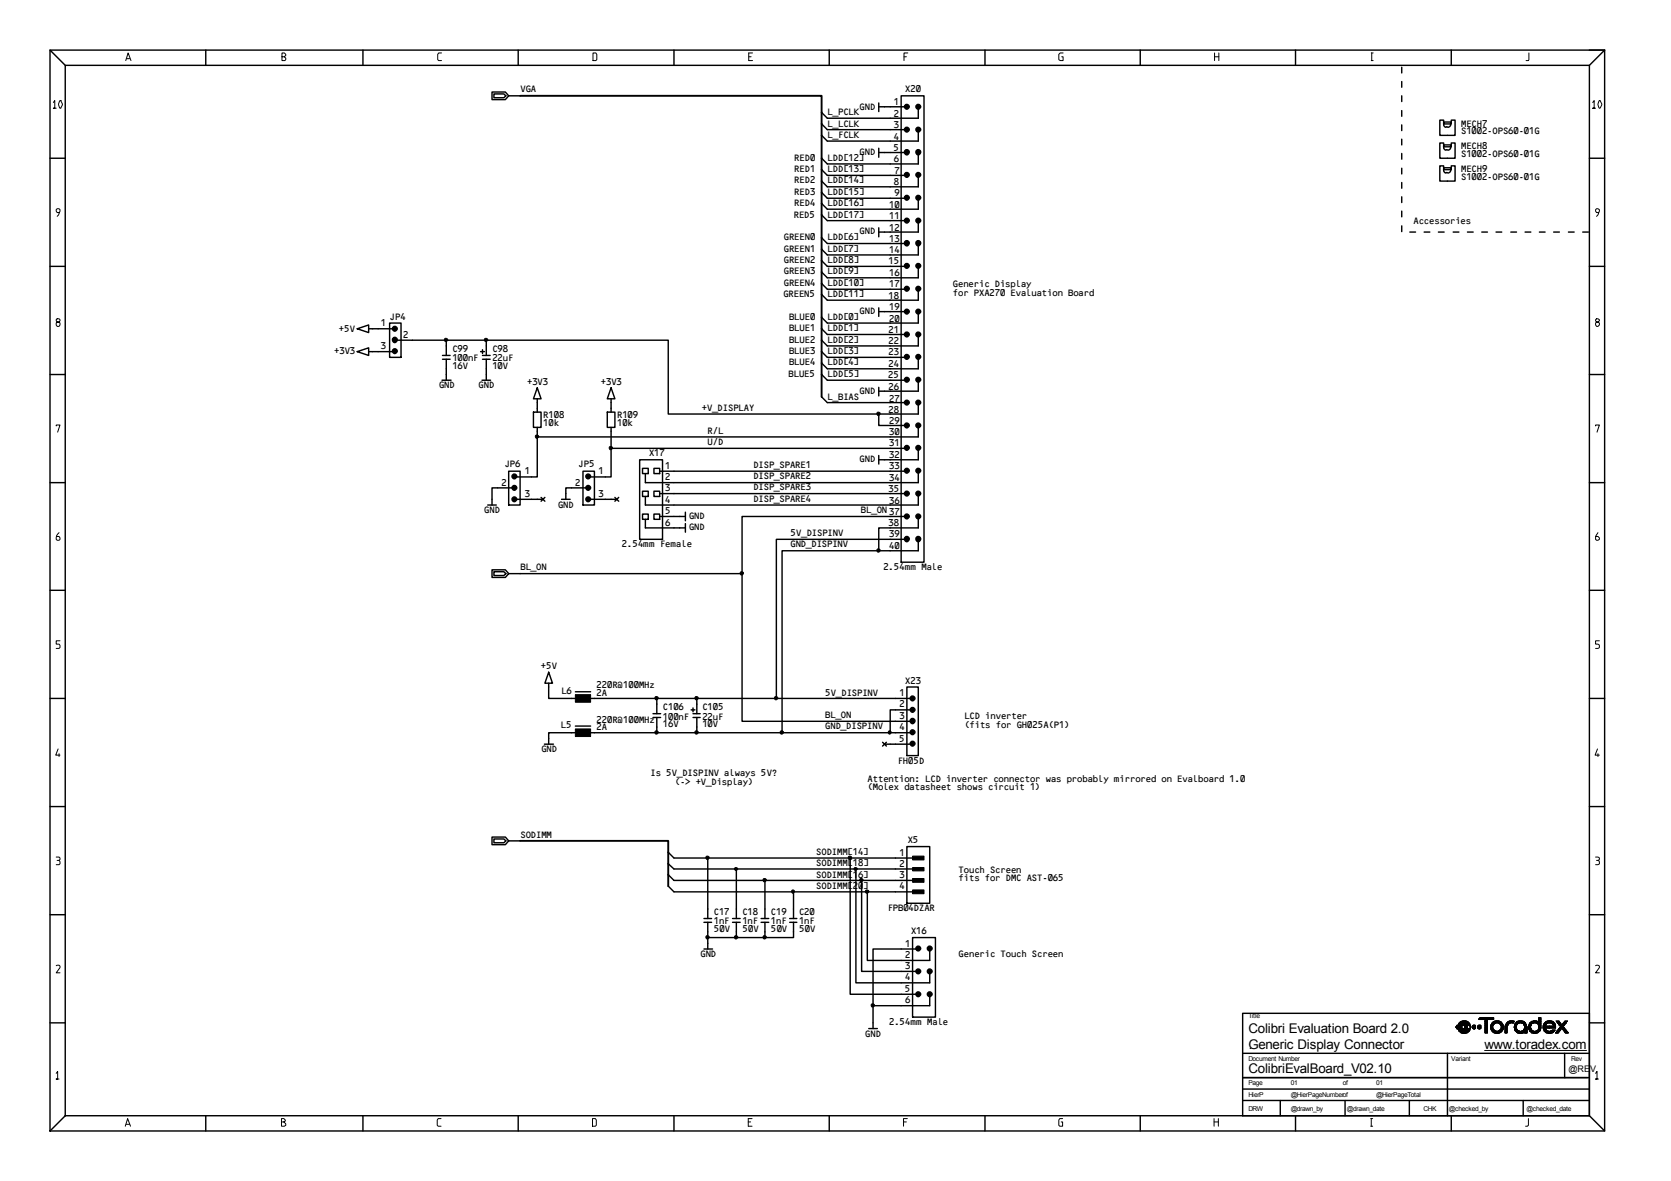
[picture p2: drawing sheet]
<svg xmlns="http://www.w3.org/2000/svg" width="297mm" height="210mm" viewBox="0 0 297 210" stroke-linecap="round" stroke-linejoin="round" font-family="sans-serif">
<g fill="none" stroke="#000" stroke-width=".25">
<path d="M8.9 8.9h276.3v192.1h-276.3zM8.9 8.9l2.7 2.7M11.6 11.6h270.9v186.7h-270.9zM36.6 8.9v2.7M64.5 8.9v2.7M87.5 16.4h2.3l.6 .6-.6 .7h-2.3zM87.8 16.7h1.8l.3 .3-.3 .4h-1.8zM90.4 17h2.1M92.1 8.9v2.7M119.8 8.9v2.7M147.4 8.9v2.7M156.2 18.3v1.5"/>
<path d="M156.2 19h5M160.2 17h4.1v82.9h-4.1zM163.2 19v2h-16.1l-1.1-1M175.1 8.9v2.7M202.7 8.9v2.7M230.3 8.9v2.7M249.2 12v1M249.2 14.5v1M249.2 17v1M249.2 19.7v1M258 8.9v2.7M282.5 8.9h2.7l-2.7 2.7"/>
<path d="M8.9 28.1h2.7M146 22l1.1 1h14.1M146 30.2l1.1 1h14.1M146 34.2l1.1 1h14.1M146 38.2l1.1 1h14.1M156.2 26.3v1.7M156.2 27.1h5M163.2 39.2v2h-7M163.2 23v2.1h-16.1l-1.1-1M163.2 27.1v2h-16.1l-1.1-1M163.2 31.2v2h-16.1l-1.1-1M163.2 35.2v2h-16.1l-1.1-1"/>
<path d="M249.2 22.2v1M249.2 24.7v1.1M249.2 27.3v1M249.2 29.9v1M249.2 32.4v1.1M249.2 35v1M249.2 37.5v1M256.6 21.7v-.3h-.7v2.7h2.8v-2.7h-.7v.3M256.6 22v.1a.44 .44 0 0 0 .5 .5v-.1M256.6 21.7h1.4v.3h-1.4zM256.6 25.8v-.4h-.7v2.7h2.8v-2.7h-.7v.4M256.6 26v.1a.45 .45 0 0 0 .5 .5"/>
<path d="M256.6 25.8h1.4v.3h-1.4zM256.6 29.8v-.3h-.7v2.7h2.8v-2.7h-.7v.3M256.6 30.1v.1a.45 .45 0 0 0 .5 .5M256.6 29.8h1.4v.4h-1.4zM257.8 22l.1 .1a.46 .46 0 0 1-.5 .5l-.2-.1M257.8 26l.1 .1a.47 .47 0 0 1-.5 .6l-.2-.1M257.8 30.1l.1 .1a.47 .47 0 0 1-.5 .5h-.2M282.5 28.1h2.7M8.9 47.3h2.7M63.5 58.4l2-.6v1.3zM65.5 58.4h4.8M69.3 57.4h2v6.1h-2z"/>
<path d="M146 46.3l1.1 1h14.1M146 42.3l1.1 1h14.1M146 50.4l1.1 1h14.1M146 58.4l1.1 1.1h14.1M156.2 40.5v1.6M156.2 54.7v1.5M156.2 55.4h5M163.2 43.3v2h-16.1l-1.1-1M163.2 47.3v2.1h-16.1l-1.1-1M163.2 51.4v2h-16.1l-1.1-1.1M163.2 55.4v2h-16.1l-1.1-1M163.2 59.5v2h-16.1l-1.1-1"/>
<path d="M249.2 40.1v1.1M250.6 41.2h1M253.2 41.2h1M255.7 41.2h1M258.3 41.2h1M260.9 41.2h1M263.4 41.2h1M265.9 41.2h1.1M268.6 41.2h1M271.1 41.2h1M273.6 41.2h1.1M276.2 41.2h1"/>
<path d="M278.8 41.2h1M281.3 41.2h1.1M282.5 47.3h2.7M8.9 66.6h2.7M63.5 62.5l2-.7v1.4zM65.5 62.5h4.8M70.3 60.5h48.5v13.1h44.4v-2M78.6 67.6h1.6M78.7 63.2h1.3M78.7 63.9h1.3M79.3 60.5v2.7M79.3 63.9v3.7"/>
<path d="M85.4 62.5h.7M85.7 67.6h1.5M85.8 63.2h1.3M85.8 63.9h1.3M85.8 62.2v.6M86.4 60.5v2.7M86.4 63.9v3.7M94.8 73.3h1.4v2.7h-1.4zM95.5 68.9l.7 2h-1.4zM95.5 70.9v2.4M95.5 76v1.7M107.9 73.3h1.4v2.7h-1.4z"/>
<path d="M108.6 68.9l.7 2h-1.4zM108.6 70.9v2.4M108.6 76v3.7M146 70.5l1.1 1.1h14.1M146 66.6l1.1 1h14.1M146 62.5l1.1 1h14.1M156.2 73.6v2h5M156.2 68.8v1.6M161.2 79.7h-52.6v5.1h-4M163.2 75.6v2.1h-67.7v7.1h-4.1M163.2 67.6v1.9h-7M163.2 79.7v2h-7"/>
<path d="M163.2 63.5v2h-16.1l-1.1-1M282.5 66.6h2.7M8.9 85.8h2.7M86.7 89.8h1.5M90.4 83.7h2.1v6.1h-2.1zM91.4 86.7h-3.9v3.1M91.4 88.7h5.1M96.2 88.4l.7 .7M96.9 88.4l-.7 .7M99.8 88.7h1.5M103.6 83.7h2.1v6.1h-2.1zM104.6 86.7h-4v2"/>
<path d="M104.6 88.7h5M109.3 88.4l.7 .7M110 88.4l-.7 .7M113.7 81.7h4.1v14.2h-4.1zM114.2 83.2h1v1h-1zM114.2 87.3h1v.9h-1zM114.2 91.4h1v.9h-1zM114.7 92.3v1.5h7.1M116.2 83.2h1.1v1h-1.1zM116.2 87.3h1.1v.9h-1.1zM116.2 91.4h1.1v.9h-1.1zM117.3 83.7h43.9"/>
<path d="M117.3 87.7h43.9M117.3 91.8h4.5M121.8 91v1.6M121.8 93.1v1.5M156.2 81v1.5M161.2 91.8h-29.3v10.2h-41.5M161.2 95.9h-23.2v28.2M163.2 95.9v2h-24.2v32.3M163.2 91.8v2h-7v4.1M163.2 83.7v2.1h-48.5v-1.6M163.2 87.7v2.1h-48.5v-1.6M282.5 85.8h2.7"/>
<path d="M8.9 104.9h2.7M87.5 101.3h2.3l.6 .7-.6 .6h-2.3zM87.8 101.6h1.8l.3 .4-.3 .3h-1.8zM97.5 119.5l.7 1.9h-1.3zM131.9 102v26.2h30.3M282.5 104.9h2.7M8.9 124.1h2.7M96.8 132.3h1.6M97.5 121.4v2.7h4.8M102.3 130.2h-4.8v2.1M102.3 123h2.7M102.3 129h2.7"/>
<path d="M105 124.1h57.2M105 130.2h57.2M116.1 126.8h1.3M116.1 127.5h1.3M116.8 124.1v2.7M116.8 127.5v2.7M122.9 126.2h.6M123.2 126.8h1.3M123.2 127.5h1.3M123.2 125.8v.7M123.9 124.1v2.7M123.9 127.5v2.7"/>
<path d="M156.9 131.9l.7 .7M157.2 132.3h5M157.6 131.9l-.7 .7M161.2 122.1h2v12.2h-2zM162.2 126.2h-4v4M282.5 124.1h2.7M8.9 143.4h2.7M87.5 148.8h2.3l.6 .7-.6 .6h-2.3zM87.8 149.1h1.8l.3 .4-.3 .3h-1.8zM90.4 149.5h2.1M118.8 151.5l1 1h43.4M118.8 153.5l1 .9h43.4"/>
<path d="M118.8 155.5l1 1h43.4M118.8 157.5l1 1h43.4M125.8 152.5v10.8M130.9 154.4v8.9M136 156.5v6.8M141.1 158.5v4.8M151.1 152.5v24.2h12.1M152.1 154.4v20.3h13.2v-2.1M153.2 156.5v16.1h10M154.2 158.5v12.2h11.1v-2M161.2 150.5h4.1v10h-4.1zM282.5 143.4h2.7"/>
<path d="M8.9 162.6h2.7M125.1 163.3h1.4M125.1 163.9h1.4M125.1 168.7h1.6M125.8 163.9v4.8M130.2 163.3h1.4M130.2 163.9h1.4M130.9 163.9v2.7M135.3 163.3h1.4M135.3 163.9h1.4M136 163.9v2.7M140.4 163.3h1.2"/>
<path d="M140.4 163.9h1.2M141.1 163.9v2.7h-15.3M162.2 166.6h4.1v14.2h-4.1zM163.2 168.7h-8v14.1M165.3 176.7v2h-10.1M282.5 162.6h2.7M8.9 181.8h2.7M11.6 198.3l-2.7 2.7M36.6 198.3v2.7M64.5 198.3v2.7M92.1 198.3v2.7M119.8 198.3v2.7"/>
<path d="M147.4 198.3v2.7M154.4 182.8h1.6M175.1 198.3v2.7M202.7 198.3v2.7M220.9 180.1h61.6v18.2h-61.6zM220.9 187.2h61.6M220.9 191.5h61.6M220.9 193.6h61.6M220.9 195.6h61.6M227.6 195.6v2.7M230.3 198.3v2.7M239.1 195.6v2.7"/>
<path d="M250.5 195.6v2.7M257.3 187.2v11.1M258 198.3v2.7M270.8 195.6v2.7M278.1 187.2v4.3M282.5 198.3l2.7 2.7M282.5 181.8h2.7"/>
</g>
<g fill="none" stroke="#000" stroke-width=".18">
<path d="M9.5 18.2l.2-.3v1.3h-.2h.5M10.6 18l.2-.1 .3 .6-.3 .7h-.1a1.05 1.05 0 0 1-.1-1.2zM22.4 10.8l.4-1.4 .5 1.4M22.5 10.4h.5M50.1 10.1h.4l.3-.3-.3-.4h-.4v1.4h.5l.2-.2v-.3l-.3-.2M78.5 9.4h-.5l-.2 .3v.9l.2 .2h.5M105.4 9.4h.5l.2 .3v.9l-.2 .2h-.5zM133.1 10.1h.4M133.8 9.4h-.7v1.4h.7M160.7 10.1h.4M161.4 9.4h-.7v1.4M189 9.4h-.5l-.3 .3v.9l.3 .2h.5v-.7h-.3"/>
<path d="M215.9 9.4v1.4M215.9 10.1h.8M216.7 9.4v1.4M243.8 10.8h.3M243.8 9.4h.3M243.8 9.4v1.4M271.8 9.4v1.2l-.1 .2h-.4M283.1 18.2l.3-.3v1.3h-.3h.5M284.2 18h.3l.2 .5-.2 .6-.2 .1a1.05 1.05 0 0 1-.1-1.2zM10.5 37.8h-.3l-.2-.3v-.2l.2-.2h.3a.82 .82 0 0 1-.1 1.1l-.2 .3M284.1 37.8h-.3l-.2-.3v-.2l.2-.2 .5 .2-.2 .9-.3 .3M10 56.8l.2 .4h.3l.2 .2v.4l-.2 .2h-.3l-.2-.2v-.4l.2-.2h.3l.2-.4-.2-.1h-.3z"/>
<path d="M283.8 56.7l-.2 .1 .2 .4 .5 .2v.4l-.2 .2h-.3l-.2-.2v-.4l.2-.2h.3l.2-.4zM10 75.7v-.2h.7l-.5 1.3M283.6 75.7v-.2h.7l-.4 1.3M10.5 94.7a.98 .98 0 0 0-.3 1.3h.3l.2-.1v-.3l-.2-.3h-.4M284.1 94.7a1.41 1.41 0 0 0-.5 1.2l.2 .1 .5-.1v-.3l-.2-.3h-.4M10.7 113.9h-.7v.6h.5l.2 .2v.4l-.2 .1h-.5M284.3 113.9h-.7v.6h.5l.2 .2-.1 .5h-.6M10.3 133.1l-.4 1.1h.8M10.5 134v.5M284 133.1l-.5 1.1h.8M284.1 134v.5M10 152.3h.5l.2 .2v.3l-.2 .1"/>
<path d="M10.2 152.9l.4 .1 .1 .5-.2 .2h-.5M283.6 152.3h.5l.2 .2v.3l-.2 .1M283.8 152.9l.4 .1 .1 .5-.2 .2h-.5M10 171.6l.5-.1 .2 .2v.3l-.7 .9h.7M283.6 171.6a.48 .48 0 0 1 .7 .1v.3l-.7 .9h.7M10 190.8l.2-.4v1.4h-.2h.5M22.4 199.8h.6M50 199.4h.5l.2-.2v-.1l-.2-.3h-.5v1.4h.5l.3-.2v-.3l-.3-.3M78.4 198.8h-.5l-.2 .3v.9l.2 .2h.5M105.3 198.8h.5l.2 .3v.9l-.2 .2h-.5zM133 199.4h.4M133.7 198.8h-.7v1.4h.7"/>
<path d="M160.6 199.4h.5M161.3 198.8h-.7v1.4M188.9 198.8h-.5l-.2 .3v.9l.2 .2h.5v-.8h-.3M215.8 199.4h.8M215.8 198.8v1.4M216.6 198.8v1.4M243.7 198.8h.3M243.8 198.8v1.4M258.8 182.5h1M258.8 182.6h1M258.8 182.5v.1h1M258.9 182.3h1"/>
<path d="M258.9 182.4h.9M258.9 182.7h1M258.9 182.7l.1 .1M258.9 182.6v.1M259 182.8h.9M259 182.8l2.3 .1M259.2 182.1h2.1M259.2 182h2.1M259.2 183h2.1M259.2 182.9l.1 .3M259.3 182h2M259.3 181.9h1.9"/>
<path d="M259.3 183.1h2M259.3 183.2h1.9M259.3 181.9l-.1 .3M259.3 183.2l.3 .3M259.4 181.8h1.7M259.4 183.3h1.7M259.5 181.7h1.5M259.6 181.6h1.3M259.6 183.4h1.3M259.6 183.5h1.3M259.6 181.6l-.3 .3M259.6 183.5l.2 .1"/>
<path d="M259.7 181.5h1.2M259.7 183.6h1.2M259.8 181.5l-.2 .1M259.8 182.4v.3l.2 .2M259.9 181.5h.7l.3 .1M259.9 183.6h.7M259.9 182.3l-.1 .1M259.9 182.2v.1M260.1 181.5h-.2M260.3 182.3h.6M260.3 182.9h.6M260.3 182.2v.2"/>
<path d="M260.3 182.7h.6M260.3 182.4l.1 .1M260.4 182.5h.4M260.4 182.6h.4M260.4 182.5v.1M260.8 182.6h-.5v.2M260.8 182.4v.2M260.8 182.6l.1 .1M260.9 182.7v.1M260.9 182.2v.2h-.6M260.9 181.6l.3 .3M260.9 183.5l-.1 .1"/>
<path d="M261.2 181.9l.1 .1M261.2 183.2l-.3 .3M261.3 182.3h.1M261.3 182l.1 .4M261.3 182.7h.1M261.3 182.8h.1M261.3 182.7v.1M261.3 182.9v.2M261.3 182.2l.1 .2M261.3 182.8l-.1 .1M261.3 183.1l-.1 .1M261.4 182.2h-2.4l-.2 .3"/>
<path d="M261.4 182.4v.3M261.4 182.6l-.1 .1M261.4 182.7l-.1 .2M261.7 182.5h.6M261.7 182.6h.6M261.7 182.6l.1 .1M261.8 182.3h.5M261.8 182.7h.5M261.8 182.3v.1M261.9 182.8h.3M262.3 182.4h-.6v.2M262.3 182.3v.5l-.5-.1"/>
<path d="M262.6 182.5h.6M262.6 182.6h.6M262.6 182.5v.1h.6M262.7 182.3l.5-.1v.6h-.5v-.2M262.7 182.3h.5M262.7 182.4h.5M262.7 182.7h.5M262.7 182.3v.1M262.7 182.4l-.1 .1M262.9 181.1h2.6M262.9 181h2.6M262.9 182.8h.2"/>
<path d="M263 180.9h2.5M263.1 180.9h2.4v.3h-2.6zM263.9 186.7h18.1M264 182.2h.4M264 182.1h.4M264 182h.4M264 181.9h.4M264 181.8h.4M264 181.7h.4M264 181.6h.4M264 181.5h.4M264 181.4h.4"/>
<path d="M264 181.3h.4M264 182.3h.4M264 182.4h.4M264 182.5h.4M264 182.6h.4M264 182.7h.4M264 182.8h.4M264 182.9h.4M264 183h.4M264 183.1h.4M264 183.2h.4M264 183.3h.4"/>
<path d="M264 183.4h.4M264 183.5h.4M264 181.2v2.4h.4v-2.4M265 182.2h.4M265 182.3h.3M265 182.4h.3M265 182.5h.3M265 182.6h.3M265 182.7h.3M265 182.8h.4M265 182.9h.5M265 182.2v.7"/>
<path d="M265 182.9l.1 .2M265.1 182.1h.4M265.1 182h.5M265.1 183h.4M265.1 183.1h.5M265.1 183.1l.2 .2M265.1 182l-.1 .2M265.2 182h.4M265.2 181.9h.7M265.2 183.1h.4M265.2 183.2l.7 .1M265.3 181.8h1.7"/>
<path d="M265.3 183.3h1.6M265.3 181.8l-.2 .2M265.3 183.3l.1 .2M265.3 181.7h1.6M265.3 183.4h1.6M265.3 182.3v.5l.3 .3M265.4 181.6h1.5M265.4 181.6l.4-.1a1.15 1.15 0 0 1 1.2 .4M265.4 183.5h1.4M265.4 181.6l-.1 .2M265.5 181.5h1.2M265.5 182.1l-.2 .2"/>
<path d="M265.6 182l-.1 .1M265.6 181.9v.1M265.6 183.1h.1M265.6 183.1l.2 .1M265.8 183.6h.6M265.9 181.8l-.1 .1M266.3 183.2h.7M266.4 181.9h.6M266.4 181.8v.1M266.4 183.2l-.2 .1M266.5 183.1h.5M266.5 181.9l.1 .1"/>
<path d="M266.6 182h.5M266.6 183.1h.5M266.6 182l.1 .1M266.7 182.1h.5M266.7 183h.4M266.7 182.1l.2 .2M266.8 182.2h.4M266.8 182.9h.4M266.9 182.3h.3M266.9 182.4h.3M266.9 182.5h.3M266.9 182.6h.3"/>
<path d="M266.9 182.7h.3M266.9 182.8h.3M266.9 182.8l-.5 .4M266.9 182.3v.5M266.9 183.3l-.1 .2M267 181.9l.2 .3M267 183.2l-.1 .1M267.2 182.2v.7M267.2 182.9l-.2 .3M267.5 182.3h.5M267.5 182.4h.5M267.5 182.5h.4"/>
<path d="M267.5 182.6h.4M267.5 182.7h.4M267.5 182.8h.4M267.5 182.9h.4M267.5 183h.4M267.5 183.1h.4M267.5 183.2h.4M267.5 183.3h.4M267.5 183.4h.4M267.5 183.5h.4M267.6 182.2h.5M267.6 182.1h.5"/>
<path d="M267.7 182h.4M267.7 182h.5M267.8 181.9l-.3 .5M267.9 181.8h1.2M267.9 181.7h1.2M268 181.6h1.2M268.1 182.2l-.2 .2v1.2h-.4v-1.2M268.1 181.5h1.1M268.1 182v.2M268.2 181.9v.1M268.2 182h-.1M268.6 181.8l-.8 .1"/>
<path d="M269.2 182.5h.4M269.2 182.6h.4M269.2 182.6v.1M269.2 182.2h.4M269.2 182.1h.5M269.2 182h.5M269.2 181.5h-.9l-.5 .4M269.2 182.3h.4M269.2 182.4h.4M269.2 182.7h.4M269.2 182.8h.4M269.2 182.9h.5"/>
<path d="M269.2 183h.5M269.2 183.1h.5M269.2 181.5l-.2 .4-.1-.1M269.2 182v.4M269.2 182.7v.4M269.2 182.4v.2M269.2 183.1l.3 .2M269.3 182h.5M269.3 181.9h.7M269.3 183.1h.5M269.3 183.2l.9 .1M269.5 181.8h1.7"/>
<path d="M269.5 183.3h1.9M269.5 181.8l-.3 .2M269.5 183.3l.1 .2M269.6 181.7h1.4M269.6 181.6h1.4M269.6 183.4h1.8M269.6 183.5h1.3M269.6 183.5l1.2 .1M269.6 181.6l-.1 .2M269.6 182.2v.7l.1 .2M269.7 181.5h1.1M269.7 182.1l-.1 .1"/>
<path d="M269.7 183.1l.1 .1M269.8 181.9l-.1 .2M269.9 183.6l.6 .1M270.1 181.8l-.2 .1M270.5 181.9h.7M270.5 181.8l.1 .1M270.6 183.6l-.2 .1M270.8 183.1h.6M270.8 181.9v.1M270.8 182.1h.5M270.8 182h.5M270.8 182h.4"/>
<path d="M270.8 181.5h-.9l-.3 .1M270.8 183h.6M270.8 181.5l.4 .4M270.8 182.1l.2 .2M270.8 182v.1M270.8 183v.1M270.8 183.1v.1M270.9 182.2h.5M270.9 182.9h.5M271 182.3h.4M271 182.4h.4M271 182.5h.4"/>
<path d="M271 182.6h.4M271 182.7h.4M271 182.8h.4M271 183.5h.4M271 182.3v.5M271 182.8l-.2 .2M271.2 181.9l.2 .3M271.4 182.4v.2M271.4 182.2v.2M271.4 183.2l-1 .1M271.4 182.6v1h-.4v-.2l-.2 .2M271.7 198.8v1.2l-.2 .2h-.3"/>
<path d="M271.7 182.3h.4M271.7 182.4h.4M271.7 182.5h.3M271.7 182.6h.3M271.7 182.6h.4M271.7 182.7h.4M271.7 182.8h.4M271.7 182.7l.2 .4M271.7 182.4v.3M271.8 182.2h.4M271.8 182.1h.4M271.8 182.9h.4"/>
<path d="M271.8 183h.4M271.9 182h.3M271.9 182h.4M271.9 183.1h.4M271.9 183.1h.5M271.9 183.2h.6M271.9 183.2l.1 .1M271.9 181.9v.1M271.9 183.1v.1M271.9 182l-.2 .4M271.9 181.8h2M272 181.7h1.9"/>
<path d="M272 183.3h1.6M272 183.3l.3 .3M272 182.5l.1 .3M272.1 181.6h1.4M272.1 183.4h1.5M272.1 182.8l.1 .1M272.1 182.3l-.1 .2M272.2 181.5h1.3M272.2 183.5h1.3M272.2 183.6h1.2M272.2 182.1v.1M272.2 182.9v.1"/>
<path d="M272.2 183l.2 .1M272.2 182.2l-.1 .1M272.3 181.5l-.4 .4M272.3 182l-.1 .1M272.4 183.1l.3 .2M272.4 181.9l-.1 .1M272.5 181.8l-.6 .1M272.5 181.5h.6l.4 .1M272.5 183.6h.6M272.6 181.5h-.1M273 181.8l.9 .1M273.2 181.9l.3 .2"/>
<path d="M273.3 182h.6M273.3 183.1h.5M273.4 182h.5M273.4 183.1h.4M273.4 183.1l-.3 .1M273.5 182.2h.4M273.5 182.1h.4M273.5 181.6l.1 .1v-.8h.3v1.8M273.5 182.3h.4M273.5 182.8h.4M273.5 182.9h.4M273.5 183h.3"/>
<path d="M273.5 183.5l-.2 .1M273.5 183l-.1 .1M273.5 182.1v.2M273.5 182.8v.2M273.5 182.3l.1 .2M273.6 181.6h.3M273.6 181.5h.3M273.6 181.4h.3M273.6 181.3h.3M273.6 181.2h.3M273.6 181.1h.3M273.6 181h.3"/>
<path d="M273.6 180.9h.3M273.6 182.4h.3M273.6 182.5h.3M273.6 182.6h.3M273.6 182.7h.3M273.6 182.6l-.1 .2M273.6 182.5v.1M273.7 183.2l-.8 .1M273.7 183.2l-.2 .3M273.8 183.1l-.1 .1M273.9 182.7l-.1 .4M274.3 182.3h.4"/>
<path d="M274.3 182.4h2.2M274.3 182.5h2.2M274.3 182.6h2.2M274.3 182.8h.4M274.3 182.9h.5v.2M274.3 182.7l.2 .5M274.3 182.4v.3M274.4 182.1h.4M274.4 182h.4M274.4 183h.4M274.4 183.1h.4M274.5 182h.4"/>
<path d="M274.5 181.9h.7M274.5 183.1h.4M274.5 183.2l.8 .1M274.5 183.2l.2 .3M274.5 181.9l-.2 .5M274.6 181.8h1.7M274.6 183.3h1.7M274.7 181.7h1.5M274.7 181.7l.4-.2h.7l.6 .4M274.7 183.4h1.5M274.7 181.7l-.2 .2M274.7 182.7v.2"/>
<path d="M274.7 181.6h1.5M274.7 183.5h1.4M274.7 182.2v.2M274.7 183.5l.2 .1M274.8 182v.2h-.5M274.8 181.5h1.2M274.8 183.6h1.2M274.8 183.1l.2 .1M275 181.9l-.2 .1M275.1 183.6h.7M275.2 181.8l-.1 .1M275.4 181.5v.3"/>
<path d="M275.4 182.4v.3M275.7 181.8l.7 .1M275.8 183.1h.6M275.8 181.9l.2 .1M275.8 183.1v.1M275.9 182h.5M275.9 183.1h.5v.1M276 182l.1 .2h.3M276 182h.4M276 183.1h-.2M276.1 182.1h.3M276.1 183.5l-.2 .1"/>
<path d="M276.2 182.3h.3M276.2 182.2v.2M276.4 183.2l-.9 .1M276.4 181.9v.1M276.4 183.2l-.3 .3M276.4 182.2l.1 .2M276.4 182v.2M276.5 182.4v.3h-2.2M276.6 183.5h.5M276.7 181.5h.4M276.7 183.3h.5M276.7 183.4h.4"/>
<path d="M276.8 181.7h.5M276.8 181.6h.4M276.8 183.2h.5M276.9 181.8h.5M276.9 183.1h.5M276.9 181.9h.6M276.9 183h.6M276.9 183.1h.6M276.9 183.6l.7-.9 .7 .9M277 182h.5M277 182.9h.5M277.1 182.2h1"/>
<path d="M277.1 182.1h.5M277.1 182h.4M277.1 182.8h.5M277.2 182.6h.8M277.2 182.7h.9M277.3 182.3h.7M277.3 182.6h.7M277.4 182.4h.6M277.4 182.5h.5M277.7 182.1h.4M277.7 182.8h.4M277.8 182h.4"/>
<path d="M277.8 181.9h.6M277.8 182.9h.4M277.8 183h.5M277.9 182.5l.7-1h-.4l-.6 .7-.5-.7h-.5l.9 1-1 1.1h.5M277.9 183.1h.5M277.9 182.5l.9 1.1h-.6M278 181.8h.5M278 183.1h.5M278 183.2h.5M278 181.7h.5M278 181.6h.5M278.1 181.5h.5"/>
<path d="M278.1 183.3h.5M278.1 183.4h.5M278.1 183.5h.6M283.6 190.8l.3-.4v1.4h-.3h.5M22.3 200.2l.4-1.4 .5 1.4M243.7 200.2h.3"/>
</g>
<g fill="#000" stroke="#000" stroke-width=".25">
<circle cx="161.2" cy="19" r=".42"/>
<circle cx="163.2" cy="19" r=".42"/>
<circle cx="161.2" cy="27.1" r=".45"/>
<circle cx="161.2" cy="23" r=".42"/>
<circle cx="161.2" cy="31.1" r=".42"/>
<circle cx="161.2" cy="39.2" r=".42"/>
<circle cx="161.2" cy="35.1" r=".42"/>
<circle cx="163.2" cy="27.1" r=".45"/>
<circle cx="163.2" cy="23" r=".42"/>
<circle cx="163.2" cy="31.1" r=".42"/>
<circle cx="163.2" cy="39.2" r=".42"/>
<circle cx="163.2" cy="35.1" r=".42"/>
<circle cx="70.2" cy="58.4" r=".42"/>
<circle cx="161.2" cy="43.2" r=".45"/>
<circle cx="161.2" cy="55.4" r=".42"/>
<circle cx="161.2" cy="47.2" r=".42"/>
<circle cx="161.2" cy="59.4" r=".42"/>
<circle cx="161.2" cy="51.3" r=".42"/>
<circle cx="163.2" cy="43.2" r=".45"/>
<circle cx="163.2" cy="55.4" r=".42"/>
<circle cx="163.2" cy="47.2" r=".42"/>
<circle cx="163.2" cy="59.4" r=".42"/>
<circle cx="163.2" cy="51.3" r=".42"/>
<circle cx="70.2" cy="60.4" r=".45"/>
<circle cx="70.2" cy="62.4" r=".42"/>
<circle cx="161.2" cy="71.5" r=".42"/>
<circle cx="161.2" cy="63.4" r=".42"/>
<circle cx="161.2" cy="75.6" r=".42"/>
<circle cx="161.2" cy="67.5" r=".42"/>
<circle cx="161.2" cy="79.6" r=".42"/>
<circle cx="163.2" cy="71.5" r=".42"/>
<circle cx="163.2" cy="63.4" r=".42"/>
<circle cx="163.2" cy="75.6" r=".42"/>
<circle cx="163.2" cy="67.5" r=".42"/>
<circle cx="163.2" cy="79.6" r=".42"/>
<circle cx="91.4" cy="88.7" r=".42"/>
<circle cx="91.4" cy="86.7" r=".42"/>
<circle cx="91.4" cy="84.7" r=".42"/>
<circle cx="104.6" cy="88.7" r=".42"/>
<circle cx="104.6" cy="86.7" r=".42"/>
<circle cx="104.6" cy="84.7" r=".42"/>
<circle cx="161.2" cy="95.8" r=".45"/>
<circle cx="161.2" cy="87.7" r=".42"/>
<circle cx="161.2" cy="83.7" r=".42"/>
<circle cx="161.2" cy="91.8" r=".42"/>
<circle cx="163.2" cy="95.8" r=".45"/>
<circle cx="163.2" cy="87.7" r=".42"/>
<circle cx="163.2" cy="83.7" r=".42"/>
<circle cx="163.2" cy="91.8" r=".42"/>
<circle cx="162.2" cy="128.1" r=".45"/>
<circle cx="162.2" cy="132.2" r=".42"/>
<circle cx="162.2" cy="124.1" r=".42"/>
<circle cx="162.2" cy="130.1" r=".42"/>
<circle cx="162.2" cy="126.2" r=".42"/>
<circle cx="163.2" cy="176.7" r=".42"/>
<circle cx="163.2" cy="168.6" r=".42"/>
<circle cx="163.2" cy="172.6" r=".42"/>
<circle cx="165.3" cy="176.7" r=".42"/>
<circle cx="165.3" cy="168.6" r=".42"/>
<circle cx="165.3" cy="172.6" r=".42"/>
</g>
<g fill="#000" stroke="#000" stroke-width=".18">
<path d="M102.3 123.5h2.7v1.3h-2.7z" fill-rule="evenodd"/>
<path d="M102.3 129.6h2.7v1.3h-2.7z" fill-rule="evenodd"/>
<path d="M162.2 152.2h2.1v.6h-2.1z" fill-rule="evenodd"/>
<path d="M162.2 154.2h2.1v.6h-2.1z" fill-rule="evenodd"/>
<path d="M162.2 156.1h2.1v.7h-2.1z" fill-rule="evenodd"/>
<path d="M162.2 158.2h2.1v.6h-2.1z" fill-rule="evenodd"/>
<circle cx="79.3" cy="60.4" r=".31"/>
<circle cx="86.4" cy="60.4" r=".31"/>
<circle cx="95.5" cy="77.6" r=".31"/>
<circle cx="108.6" cy="79.6" r=".31"/>
<circle cx="156.2" cy="73.5" r=".31"/>
<circle cx="156.2" cy="97.8" r=".31"/>
<circle cx="131.9" cy="101.9" r=".31"/>
<circle cx="116.7" cy="130.2" r=".31"/>
<circle cx="116.7" cy="124.1" r=".31"/>
<circle cx="123.8" cy="130.2" r=".31"/>
<circle cx="123.8" cy="124.1" r=".31"/>
<circle cx="138" cy="124.1" r=".31"/>
<circle cx="139" cy="130.2" r=".31"/>
<circle cx="158.1" cy="130.2" r=".28"/>
<circle cx="125.8" cy="152.4" r=".31"/>
<circle cx="130.9" cy="154.5" r=".28"/>
<circle cx="135.9" cy="156.4" r=".31"/>
<circle cx="140.9" cy="158.5" r=".28"/>
<circle cx="151.1" cy="152.4" r=".31"/>
<circle cx="152.1" cy="154.5" r=".28"/>
<circle cx="153.1" cy="156.4" r=".31"/>
<circle cx="154.1" cy="158.5" r=".31"/>
<circle cx="125.8" cy="166.6" r=".31"/>
<circle cx="130.8" cy="166.6" r=".31"/>
<circle cx="135.9" cy="166.6" r=".31"/>
<circle cx="155.1" cy="178.7" r=".31"/>
</g>
<path d="M92.5 17h53.5v53.5M92.5 149.5h26.3v8" fill="none" stroke="#000" stroke-width=".34"/>
<g font-size="2.4">
<text x="221.9" y="183.7">Colibri Evaluation Board 2.0</text>
<text x="221.9" y="190.7">ColibriEvalBoard_V02.10</text>
<text x="221.9" y="186.4">Generic Display Connector</text>
<text x="222" y="186.4">.</text>
<text x="263.9" y="186.5">www.toradex.com</text>
</g>
<g font-size="1.8">
<text x="92.5" y="16.4">VGA</text>
<text x="160.9" y="16.4">X20</text>
<text x="147.1" y="20.5">L_PCLK</text>
<text x="147.1" y="22.5">L_LCLK</text>
<text x="152.7" y="19.5">GND</text>
<text x="158.8" y="18.7">1</text>
<text x="158.8" y="20.8">2</text>
<text x="158.8" y="22.8">3</text>
<text x="259.7" y="22.5">MECH7</text>
<text x="259.7" y="23.8">S1002-OPS60-01G</text>
<text x="141.1" y="28.5">RED0</text>
<text x="147.1" y="24.5">L_FCLK</text>
<text x="147.1" y="28.5">LDD[12]</text>
<text x="152.7" y="27.5">GND</text>
<text x="158.7" y="26.8">5</text>
<text x="158.8" y="24.8">4</text>
<text x="158.8" y="28.8">6</text>
<text x="259.7" y="26.5">MECH8</text>
<text x="259.7" y="27.9">S1002-OPS60-01G</text>
<text x="141.1" y="34.6">RED3</text>
<text x="141.1" y="32.6">RED2</text>
<text x="141.1" y="30.6">RED1</text>
<text x="147.1" y="30.6">LDD[13]</text>
<text x="147.1" y="32.6">LDD[14]</text>
<text x="147.1" y="34.6">LDD[15]</text>
<text x="158.8" y="32.9">8</text>
<text x="158.9" y="30.9">7</text>
<text x="158.9" y="34.9">9</text>
<text x="259.7" y="30.6">MECH9</text>
<text x="259.7" y="31.9">S1002-OPS60-01G</text>
<text x="141.1" y="38.7">RED5</text>
<text x="141.1" y="36.7">RED4</text>
<text x="147.1" y="36.7">LDD[16]</text>
<text x="147.1" y="38.7">LDD[17]</text>
<text x="152.7" y="41.7">GND</text>
<text x="158" y="36.9">10</text>
<text x="158" y="39">11</text>
<text x="158" y="41">12</text>
<text x="251.2" y="39.9">Accessories</text>
<text x="139.3" y="46.8">GREEN2</text>
<text x="139.3" y="44.7">GREEN1</text>
<text x="139.3" y="42.7">GREEN0</text>
<text x="147.1" y="42.7">LDD[6]</text>
<text x="147.1" y="44.7">LDD[7]</text>
<text x="147.1" y="46.8">LDD[8]</text>
<text x="157.9" y="47">15</text>
<text x="158" y="43">13</text>
<text x="158" y="45">14</text>
<text x="139.2" y="52.8">GREEN5</text>
<text x="139.3" y="50.8">GREEN4</text>
<text x="139.3" y="48.8">GREEN3</text>
<text x="147.1" y="48.8">LDD[9]</text>
<text x="147.1" y="50.8">LDD[10]</text>
<text x="147.1" y="52.8">LDD[11]</text>
<text x="157.9" y="53.1">18</text>
<text x="158" y="49">16</text>
<text x="158" y="51.1">17</text>
<text x="169.3" y="51">Generic Display</text>
<text x="169.3" y="52.6">for PXA270 Evaluation Board</text>
<text x="60.2" y="58.9">+5V</text>
<text x="67.6" y="58">1</text>
<text x="69.3" y="56.8">JP4</text>
<text x="140.2" y="58.9">BLUE1</text>
<text x="140.2" y="56.9">BLUE0</text>
<text x="147.1" y="56.9">LDD[0]</text>
<text x="147.1" y="58.9">LDD[1]</text>
<text x="152.7" y="55.9">GND</text>
<text x="157.9" y="59.2">21</text>
<text x="158" y="55.1">19</text>
<text x="158" y="57.2">20</text>
<text x="59.4" y="63">+3V3</text>
<text x="67.6" y="62.1">3</text>
<text x="71.6" y="60">2</text>
<text x="80.3" y="62.5">C99</text>
<text x="80.3" y="64.2">100nF</text>
<text x="80.3" y="65.5">16V</text>
<text x="87.5" y="62.5">C98</text>
<text x="87.5" y="64.2">22uF</text>
<text x="87.5" y="65.5">10V</text>
<text x="140.2" y="65">BLUE4</text>
<text x="140.2" y="62.9">BLUE3</text>
<text x="140.2" y="60.9">BLUE2</text>
<text x="147.1" y="60.9">LDD[2]</text>
<text x="147.1" y="62.9">LDD[3]</text>
<text x="147.1" y="65">LDD[4]</text>
<text x="157.9" y="61.1">22</text>
<text x="157.9" y="63.2">23</text>
<text x="157.9" y="65.2">24</text>
<text x="78" y="69">GND</text>
<text x="85" y="69">GND</text>
<text x="93.6" y="68.3">+3V3</text>
<text x="106.8" y="68.3">+3V3</text>
<text x="140.1" y="67">BLUE5</text>
<text x="147.1" y="71">L_BIAS</text>
<text x="147.1" y="67">LDD[5]</text>
<text x="152.7" y="70">GND</text>
<text x="157.8" y="67.2">25</text>
<text x="157.9" y="69.3">26</text>
<text x="158" y="71.4">27</text>
<text x="96.5" y="74.4">R108</text>
<text x="96.5" y="75.7">10k</text>
<text x="109.6" y="74.4">R109</text>
<text x="109.6" y="75.7">10k</text>
<text x="124.7" y="73.1">+V_DISPLAY</text>
<text x="125.7" y="77.1">R/L</text>
<text x="157.9" y="73.3">28</text>
<text x="158" y="75.4">29</text>
<text x="158" y="77.3">30</text>
<text x="89.7" y="83.1">JP6</text>
<text x="102.8" y="83.1">JP5</text>
<text x="115.3" y="81">X17</text>
<text x="118.2" y="83.3">1</text>
<text x="125.7" y="79.1">U/D</text>
<text x="133.9" y="83.2">DISP_SPARE1</text>
<text x="152.7" y="82.1">GND</text>
<text x="158" y="79.3">31</text>
<text x="158" y="81.4">32</text>
<text x="158" y="83.4">33</text>
<text x="89.1" y="86.3">2</text>
<text x="93.2" y="84.3">1</text>
<text x="93.2" y="88.3">3</text>
<text x="102.2" y="86.3">2</text>
<text x="106.3" y="84.3">1</text>
<text x="106.3" y="88.3">3</text>
<text x="118.2" y="89.3">4</text>
<text x="118.2" y="87.3">3</text>
<text x="118.2" y="85.3">2</text>
<text x="133.9" y="85.1">DISP_SPARE2</text>
<text x="133.9" y="87.1">DISP_SPARE3</text>
<text x="133.9" y="89.2">DISP_SPARE4</text>
<text x="157.9" y="87.5">35</text>
<text x="158" y="85.4">34</text>
<text x="158" y="89.5">36</text>
<text x="86" y="91.2">GND</text>
<text x="99.1" y="90.3">GND</text>
<text x="118.2" y="93.4">6</text>
<text x="118.2" y="91.4">5</text>
<text x="122.4" y="92.2">GND</text>
<text x="122.4" y="94.2">GND</text>
<text x="140.5" y="95.3">5V_DISPINV</text>
<text x="153" y="91.2">BL_ON37</text>
<text x="157.9" y="93.6">38</text>
<text x="158" y="95.5">39</text>
<text x="92.5" y="101.4">BL_ON</text>
<text x="110.5" y="97.3">2.54mm Female</text>
<text x="140.5" y="97.3">GND_DISPINV</text>
<text x="157" y="101.4">2.54mm Male</text>
<text x="158" y="97.6">40</text>
<text x="96.1" y="118.9">+5V</text>
<text x="99.7" y="123.4">L6</text>
<text x="106" y="122.4">220R@100MHz</text>
<text x="106" y="123.7">2A</text>
<text x="146.6" y="123.6">5V_DISPINV</text>
<text x="159.9" y="125.7">2</text>
<text x="159.9" y="123.7">1</text>
<text x="160.9" y="121.5">X23</text>
<text x="99.7" y="129.5">L5</text>
<text x="106" y="128.5">220R@100MHz</text>
<text x="106" y="129.8">2A</text>
<text x="117.8" y="126.3">C106</text>
<text x="117.8" y="127.9">100nF</text>
<text x="117.8" y="129.2">16V</text>
<text x="124.8" y="126.3">C105</text>
<text x="124.8" y="127.9">22uF</text>
<text x="124.8" y="129.2">10V</text>
<text x="146.6" y="127.6">BL_ON</text>
<text x="146.6" y="129.6">GND_DISPINV</text>
<text x="159.8" y="131.8">5</text>
<text x="159.9" y="129.8">4</text>
<text x="159.9" y="127.8">3</text>
<text x="171.4" y="127.9">LCD inverter</text>
<text x="171.4" y="129.4">(fits for GH025A(P1)</text>
<text x="96.2" y="133.7">GND</text>
<text x="115.6" y="137.9">Is 5V_DISPINV always 5V?</text>
<text x="159.5" y="135.7">FH05D</text>
<text x="119.9" y="139.5">(-&gt; +V_Display)</text>
<text x="154.2" y="139">Attention: LCD inverter connector was probably mirrored on Evalboard 1.0</text>
<text x="154.2" y="140.5">(Molex datasheet shows circuit 1)</text>
<text x="92.5" y="148.9">SODIMM</text>
<text x="161.3" y="149.8">X5</text>
<text x="145" y="151.9">SODIMM[14]</text>
<text x="145" y="153.9">SODIMM[18]</text>
<text x="145" y="156">SODIMM[16]</text>
<text x="159.9" y="154">2</text>
<text x="159.9" y="152.1">1</text>
<text x="170.3" y="155.1">Touch Screen</text>
<text x="145" y="158">SODIMM[20]</text>
<text x="157.7" y="162">FPB04DZAR</text>
<text x="159.9" y="158.1">4</text>
<text x="159.9" y="156.1">3</text>
<text x="170.3" y="156.6">fits for DMC AST-065</text>
<text x="126.8" y="162.6">C17</text>
<text x="126.8" y="164.3">1nF</text>
<text x="126.8" y="165.6">50V</text>
<text x="131.9" y="162.6">C18</text>
<text x="131.9" y="164.3">1nF</text>
<text x="131.9" y="165.6">50V</text>
<text x="137" y="162.6">C19</text>
<text x="137" y="164.3">1nF</text>
<text x="137" y="165.6">50V</text>
<text x="142" y="162.6">C20</text>
<text x="142" y="164.3">1nF</text>
<text x="142" y="165.6">50V</text>
<text x="161.9" y="166">X16</text>
<text x="124.5" y="170.1">GND</text>
<text x="160.9" y="172.2">3</text>
<text x="160.9" y="170.2">2</text>
<text x="160.9" y="168.2">1</text>
<text x="170.3" y="170.1">Generic Touch Screen</text>
<text x="160.8" y="176.3">5</text>
<text x="160.9" y="178.3">6</text>
<text x="160.9" y="174.3">4</text>
<text x="153.8" y="184.2">GND</text>
<text x="158" y="182.2">2.54mm Male</text>
</g>
<text font-size="1.6" x="278.8" y="190.5">@REV</text>
<g font-size="1.2">
<text x="221.9" y="180.9">Title</text>
<text x="221.9" y="188.7">Document Number</text>
<text x="258" y="188.7">Variant</text>
<text x="279.3" y="188.7">Rev</text>
<text x="221.9" y="192.8">Page</text>
<text x="221.9" y="194.9">HierP</text>
<text x="221.9" y="197.5">DRW</text>
<text x="229.4" y="197.5">@drawn_by</text>
<text x="229.4" y="194.9">@HierPageNumberof</text>
<text x="229.4" y="192.8">01</text>
<text x="238.7" y="192.8">of</text>
<text x="239.4" y="197.5">@drawn_date</text>
<text x="244.6" y="194.9">@HierPageTotal</text>
<text x="244.6" y="192.8">01</text>
<text x="253.1" y="197.5">CHK</text>
<text x="257.6" y="197.5">@checked_by</text>
<text x="271.4" y="197.5">@checked_date</text>
</g>
</svg>
